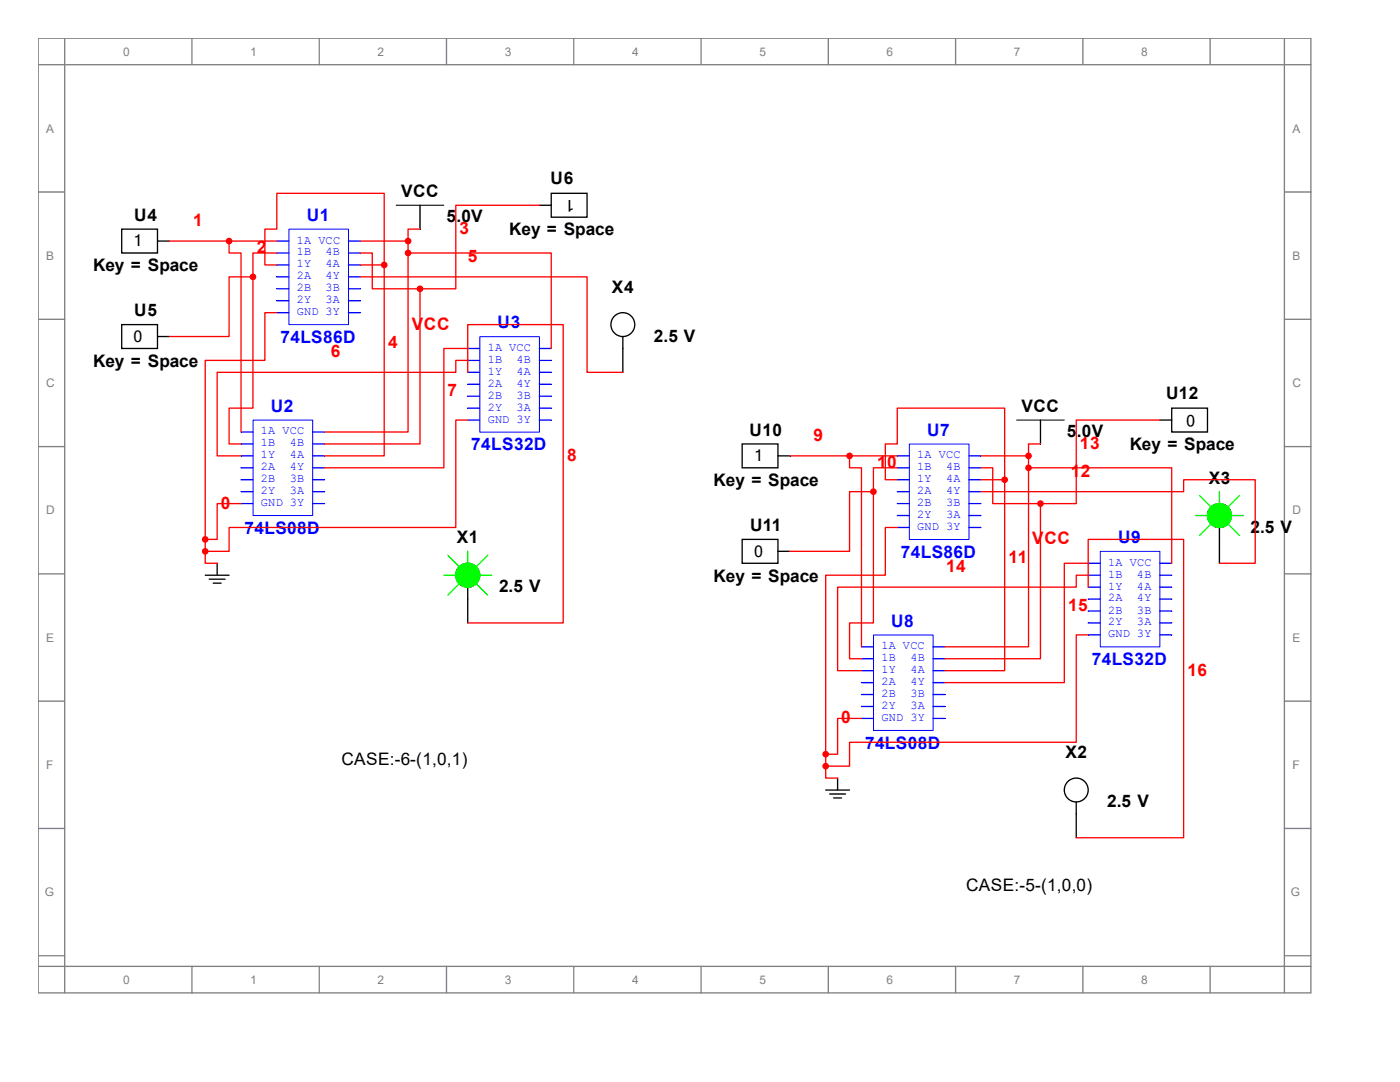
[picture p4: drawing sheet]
<svg xmlns="http://www.w3.org/2000/svg" width="279mm" height="216mm" viewBox="0 0 279 216" stroke-linecap="round" stroke-linejoin="round" font-family="sans-serif">
<g fill="none" stroke="#808080" stroke-width=".26">
<path d="M7.6 7.6h254v190.5h-254zM7.6 12.9h254M12.9 7.6v190.5M38.3 7.6v5.3M63.7 7.6v5.3M89.1 7.6v5.3M114.5 7.6v5.3M139.9 7.6v5.3M165.3 7.6v5.3M190.7 7.6v5.3M216.1 7.6v5.3M241.5 7.6v5.3"/>
<path d="M256.3 7.6v190.5M7.6 38.3h5.3M256.3 38.3h5.3M7.6 63.7h5.3M256.3 63.7h5.3M7.6 89.1h5.3M256.3 89.1h5.3M7.6 114.5h5.3M256.3 114.5h5.3M7.6 139.9h5.3M256.3 139.9h5.3M7.6 165.3h5.3"/>
<path d="M256.3 165.3h5.3M7.6 190.7h5.3M7.6 192.8h254M38.3 192.8v5.3M63.7 192.8v5.3M89.1 192.8v5.3M114.5 192.8v5.3M139.9 192.8v5.3M165.3 192.8v5.3M190.7 192.8v5.3M216.1 192.8v5.3M241.5 192.8v5.3"/>
<path d="M256.3 190.7h5.3"/>
</g>
<path d="M57.7 45.7h11.9v19.1h-11.9z" fill="none" stroke="#00f" stroke-width=".2"/>
<path d="M55.2 48.1h2.4" fill="none" stroke="#00f" stroke-width=".26"/>
<path d="M55.2 50.5h2.4" fill="none" stroke="#00f" stroke-width=".26"/>
<path d="M55.2 52.9h2.4" fill="none" stroke="#00f" stroke-width=".26"/>
<path d="M55.2 55.2h2.4" fill="none" stroke="#00f" stroke-width=".26"/>
<path d="M55.2 57.6h2.4" fill="none" stroke="#00f" stroke-width=".26"/>
<path d="M55.2 60h2.4" fill="none" stroke="#00f" stroke-width=".26"/>
<path d="M55.2 62.4h2.4" fill="none" stroke="#00f" stroke-width=".26"/>
<path d="M69.5 62.4h2.4" fill="none" stroke="#00f" stroke-width=".26"/>
<path d="M69.5 60h2.4" fill="none" stroke="#00f" stroke-width=".26"/>
<path d="M69.5 57.6h2.4" fill="none" stroke="#00f" stroke-width=".26"/>
<path d="M69.5 55.2h2.4" fill="none" stroke="#00f" stroke-width=".26"/>
<path d="M69.5 52.9h2.4" fill="none" stroke="#00f" stroke-width=".26"/>
<path d="M69.5 50.5h2.4" fill="none" stroke="#00f" stroke-width=".26"/>
<path d="M69.5 48.1h2.4" fill="none" stroke="#00f" stroke-width=".26"/>
<path d="M50.5 83.8h11.9v19.1h-11.9z" fill="none" stroke="#00f" stroke-width=".2"/>
<path d="M48.1 86.2h2.4" fill="none" stroke="#00f" stroke-width=".26"/>
<path d="M48.1 88.6h2.4" fill="none" stroke="#00f" stroke-width=".26"/>
<path d="M48.1 91h2.4" fill="none" stroke="#00f" stroke-width=".26"/>
<path d="M48.1 93.3h2.4" fill="none" stroke="#00f" stroke-width=".26"/>
<path d="M48.1 95.7h2.4" fill="none" stroke="#00f" stroke-width=".26"/>
<path d="M48.1 98.1h2.4" fill="none" stroke="#00f" stroke-width=".26"/>
<path d="M48.1 100.5h2.4" fill="none" stroke="#00f" stroke-width=".26"/>
<path d="M62.4 100.5h2.4" fill="none" stroke="#00f" stroke-width=".26"/>
<path d="M62.4 98.1h2.4" fill="none" stroke="#00f" stroke-width=".26"/>
<path d="M62.4 95.7h2.4" fill="none" stroke="#00f" stroke-width=".26"/>
<path d="M62.4 93.3h2.4" fill="none" stroke="#00f" stroke-width=".26"/>
<path d="M62.4 91h2.4" fill="none" stroke="#00f" stroke-width=".26"/>
<path d="M62.4 88.6h2.4" fill="none" stroke="#00f" stroke-width=".26"/>
<path d="M62.4 86.2h2.4" fill="none" stroke="#00f" stroke-width=".26"/>
<path d="M95.8 67.2h11.9v19h-11.9z" fill="none" stroke="#00f" stroke-width=".2"/>
<path d="M93.3 69.5h2.4" fill="none" stroke="#00f" stroke-width=".26"/>
<path d="M93.3 71.9h2.4" fill="none" stroke="#00f" stroke-width=".26"/>
<path d="M93.3 74.3h2.4" fill="none" stroke="#00f" stroke-width=".26"/>
<path d="M93.3 76.7h2.4" fill="none" stroke="#00f" stroke-width=".26"/>
<path d="M93.3 79.1h2.4" fill="none" stroke="#00f" stroke-width=".26"/>
<path d="M93.3 81.4h2.4" fill="none" stroke="#00f" stroke-width=".26"/>
<path d="M93.3 83.8h2.4" fill="none" stroke="#00f" stroke-width=".26"/>
<path d="M107.6 83.8h2.4" fill="none" stroke="#00f" stroke-width=".26"/>
<path d="M107.6 81.4h2.4" fill="none" stroke="#00f" stroke-width=".26"/>
<path d="M107.6 79.1h2.4" fill="none" stroke="#00f" stroke-width=".26"/>
<path d="M107.6 76.7h2.4" fill="none" stroke="#00f" stroke-width=".26"/>
<path d="M107.6 74.3h2.4" fill="none" stroke="#00f" stroke-width=".26"/>
<path d="M107.6 71.9h2.4" fill="none" stroke="#00f" stroke-width=".26"/>
<path d="M107.6 69.5h2.4" fill="none" stroke="#00f" stroke-width=".26"/>
<path d="M110 38.6h7.2v4.7h-7.2zM24.3 45.7h7.1v4.8h-7.1zM31.4 48.1h2.4M83.8 41v4.7M107.6 41h2.4M24.3 64.8h7.1v4.7h-7.1zM31.4 67.2h2.4M41 114.8h4.7M41.8 115.6h3.1M42.5 116.4h1.6M43.3 112.4v2.4" fill="none" stroke="#000" stroke-width=".26"/>
<path d="M79.1 41h9.5" fill="none" stroke="#000" stroke-width=".2"/>
<g fill="#f00" stroke="#f00" stroke-width=".26">
<circle cx="45.7" cy="48.1" r=".53"/>
<circle cx="83.8" cy="57.6" r=".53"/>
<circle cx="76.7" cy="52.9" r=".53"/>
<circle cx="50.5" cy="55.2" r=".53"/>
<circle cx="41" cy="107.6" r=".53"/>
<circle cx="41" cy="110" r=".53"/>
<circle cx="81.4" cy="50.5" r=".53"/>
<circle cx="81.4" cy="48.1" r=".53"/>
</g>
<g fill="none" stroke="#f00" stroke-width=".26">
<path d="M33.8 48.1h21.4M45.7 48.1v2.4h2.4v35.7M50.5 55.2v26.2h-4.8v7.2h2.4M50.5 55.2h-4.8v12h-11.9M55.2 52.9h-2.3v-7.2h2.3v-7.1h21.5v14.3M55.2 50.5h-4.7v4.7M71.9 50.5h2.4v7.1h9.5M71.9 48.1h9.5M71.9 52.9h4.8M76.7 52.9v38.1h-11.9M81.4 50.5v35.7h-16.6M81.4 50.5h28.6v19"/>
<path d="M81.4 48.1v2.4M83.8 57.6v31h-19M83.8 45.7h-2.4v2.4M107.6 41h-16.6v16.6h-7.2M93.3 71.9h-2.3v2.4h-47.7v16.7h4.8M93.3 69.5h-4.7v23.8h-23.8M93.3 83.8h-2.3v21.5h-45.3v4.7h-4.7M41 110v2.4h2.3M48.1 100.5h-4.8v7.1h-2.3v2.4"/>
</g>
<path d="M181.5 88.6h11.9v19.1h-11.9z" fill="none" stroke="#00f" stroke-width=".2"/>
<path d="M179.1 91h2.4" fill="none" stroke="#00f" stroke-width=".26"/>
<path d="M179.1 93.3h2.4" fill="none" stroke="#00f" stroke-width=".26"/>
<path d="M179.1 95.7h2.4" fill="none" stroke="#00f" stroke-width=".26"/>
<path d="M179.1 98.1h2.4" fill="none" stroke="#00f" stroke-width=".26"/>
<path d="M179.1 100.5h2.4" fill="none" stroke="#00f" stroke-width=".26"/>
<path d="M179.1 102.9h2.4" fill="none" stroke="#00f" stroke-width=".26"/>
<path d="M179.1 105.3h2.4" fill="none" stroke="#00f" stroke-width=".26"/>
<path d="M193.4 105.3h2.3" fill="none" stroke="#00f" stroke-width=".26"/>
<path d="M193.4 102.9h2.3" fill="none" stroke="#00f" stroke-width=".26"/>
<path d="M193.4 100.5h2.3" fill="none" stroke="#00f" stroke-width=".26"/>
<path d="M193.4 98.1h2.3" fill="none" stroke="#00f" stroke-width=".26"/>
<path d="M193.4 95.7h2.3" fill="none" stroke="#00f" stroke-width=".26"/>
<path d="M193.4 93.3h2.3" fill="none" stroke="#00f" stroke-width=".26"/>
<path d="M193.4 91h2.3" fill="none" stroke="#00f" stroke-width=".26"/>
<path d="M174.3 126.7h11.9v19.1h-11.9z" fill="none" stroke="#00f" stroke-width=".2"/>
<path d="M171.9 129.1h2.4" fill="none" stroke="#00f" stroke-width=".26"/>
<path d="M171.9 131.4h2.4" fill="none" stroke="#00f" stroke-width=".26"/>
<path d="M171.9 133.8h2.4" fill="none" stroke="#00f" stroke-width=".26"/>
<path d="M171.9 136.2h2.4" fill="none" stroke="#00f" stroke-width=".26"/>
<path d="M171.9 138.6h2.4" fill="none" stroke="#00f" stroke-width=".26"/>
<path d="M171.9 141h2.4" fill="none" stroke="#00f" stroke-width=".26"/>
<path d="M171.9 143.4h2.4" fill="none" stroke="#00f" stroke-width=".26"/>
<path d="M186.2 143.4h2.4" fill="none" stroke="#00f" stroke-width=".26"/>
<path d="M186.2 141h2.4" fill="none" stroke="#00f" stroke-width=".26"/>
<path d="M186.2 138.6h2.4" fill="none" stroke="#00f" stroke-width=".26"/>
<path d="M186.2 136.2h2.4" fill="none" stroke="#00f" stroke-width=".26"/>
<path d="M186.2 133.8h2.4" fill="none" stroke="#00f" stroke-width=".26"/>
<path d="M186.2 131.4h2.4" fill="none" stroke="#00f" stroke-width=".26"/>
<path d="M186.2 129.1h2.4" fill="none" stroke="#00f" stroke-width=".26"/>
<path d="M219.6 110h11.9v19.1h-11.9z" fill="none" stroke="#00f" stroke-width=".2"/>
<path d="M217.2 112.4h2.4" fill="none" stroke="#00f" stroke-width=".26"/>
<path d="M217.2 114.8h2.4" fill="none" stroke="#00f" stroke-width=".26"/>
<path d="M217.2 117.2h2.4" fill="none" stroke="#00f" stroke-width=".26"/>
<path d="M217.2 119.5h2.4" fill="none" stroke="#00f" stroke-width=".26"/>
<path d="M217.2 121.9h2.4" fill="none" stroke="#00f" stroke-width=".26"/>
<path d="M217.2 124.3h2.4" fill="none" stroke="#00f" stroke-width=".26"/>
<path d="M217.2 126.7h2.4" fill="none" stroke="#00f" stroke-width=".26"/>
<path d="M231.5 126.7h2.3" fill="none" stroke="#00f" stroke-width=".26"/>
<path d="M231.5 124.3h2.3" fill="none" stroke="#00f" stroke-width=".26"/>
<path d="M231.5 121.9h2.3" fill="none" stroke="#00f" stroke-width=".26"/>
<path d="M231.5 119.5h2.3" fill="none" stroke="#00f" stroke-width=".26"/>
<path d="M231.5 117.2h2.3" fill="none" stroke="#00f" stroke-width=".26"/>
<path d="M231.5 114.8h2.3" fill="none" stroke="#00f" stroke-width=".26"/>
<path d="M231.5 112.4h2.3" fill="none" stroke="#00f" stroke-width=".26"/>
<g fill="none" stroke="#000" stroke-width=".26">
<path d="M124.3 67.2v7.1M148.1 88.6h7.2v4.7h-7.2zM155.3 91h2.3M207.6 83.8v4.8M231.5 83.8h2.3M233.8 81.4h7.2v4.8h-7.2zM93.3 117.2v7.1M148.1 107.6h7.2v4.8h-7.2zM155.3 110h2.3M243.4 105.3v7.1M164.8 157.6h4.7M165.6 158.4h3.2"/>
<path d="M166.4 159.2h1.6M167.2 155.3v2.3M214.8 160v7.2"/>
<circle cx="124.3" cy="64.8" r="2.38"/>
<circle cx="93.3" cy="114.8" r="2.38"/>
<circle cx="243.4" cy="102.9" r="2.38"/>
<circle cx="214.8" cy="157.6" r="2.38"/>
</g>
<path d="M202.9 83.8h9.5" fill="none" stroke="#000" stroke-width=".2"/>
<g fill="#f00" stroke="#f00" stroke-width=".26">
<circle cx="169.5" cy="91" r=".53"/>
<circle cx="207.6" cy="100.5" r=".53"/>
<circle cx="200.5" cy="95.7" r=".53"/>
<circle cx="174.3" cy="98.1" r=".53"/>
<circle cx="164.8" cy="150.5" r=".53"/>
<circle cx="164.8" cy="152.9" r=".53"/>
<circle cx="205.3" cy="93.3" r=".53"/>
<circle cx="205.3" cy="91" r=".53"/>
</g>
<g fill="none" stroke="#f00" stroke-width=".26">
<path d="M71.9 55.2h45.3v19.1h7.1M55.2 62.4h-2.3v9.5h-11.9v35.7M93.3 74.3v-9.5h19.1v59.5h-19.1M157.6 91h21.5M169.5 91v2.3h2.4v35.8M174.3 98.1v26.2h-4.8v7.1h2.4M174.3 98.1h-4.8v11.9h-11.9M179.1 95.7h-2.4v-7.1h2.4v-7.2h21.4v14.3M179.1 93.3h-4.8v4.8M195.7 93.3h2.4v7.2h9.5M195.7 98.1h40.5v-2.4h14.3v16.7h-7.1M195.7 91h9.6"/>
<path d="M195.7 95.7h4.8M200.5 95.7v38.1h-11.9M205.3 93.3v35.8h-16.7M205.3 93.3h28.5v19.1M205.3 91v2.3M207.6 88.6h-2.3v2.4M231.5 83.8h-16.7v16.7h-7.2M179.1 105.3h-2.4v9.5h-11.9v35.7M207.6 100.5v30.9h-19M217.2 114.8h-2.4v2.4h-47.6v16.6h4.7M217.2 112.4h-4.8v23.8h-23.8M217.2 117.2v-9.6h19v59.6h-21.4"/>
<path d="M217.2 126.7h-2.4v21.4h-45.3v4.8h-4.7M164.8 152.9v2.4h2.4M164.8 150.5v2.4M171.9 143.4h-4.7v7.1h-2.4"/>
</g>
<g fill="none" stroke="#0f0" stroke-width=".26">
<path d="M239.4 98.9l2.4 2.4M243.4 98.1v2.4M247.3 98.9l-2.3 2.4M88.6 114.8h2.4M89.4 110.8l2.4 2.4M91.8 116.4l-2.4 2.3M93.3 110v2.4M94.9 116.4l2.4 2.3M95.7 114.8h2.4M97.3 110.8l-2.4 2.4M238.6 102.9h2.4M241.8 104.5l-2.4 2.3"/>
<path d="M245 104.5l2.3 2.3M245.7 102.9h2.4"/>
</g>
<g fill="#0f0" stroke="#0f0" stroke-width=".26">
<circle cx="93.3" cy="114.8" r="2.38"/>
<circle cx="243.4" cy="102.9" r="2.38"/>
</g>
<g font-size="3.4">
<text x="80.1" y="39.3">VCC</text>
<text x="109.9" y="36.7">U6</text>
<text x="26.8" y="44.1">U4</text>
<text x="89.1" y="44.4">5.0V</text>
<text x="101.6" y="47">Key = Space</text>
<text x="18.6" y="54.1">Key = Space</text>
<text x="122.1" y="58.4">X4</text>
<text x="26.8" y="63.1">U5</text>
<text x="130.5" y="68.2">2.5 V</text>
<text x="18.6" y="73.2">Key = Space</text>
<text x="203.9" y="82.2">VCC</text>
<text x="232.7" y="79.5">U12</text>
<text x="149.6" y="87">U10</text>
<text x="212.9" y="87.2">5.0V</text>
<text x="225.5" y="89.9">Key = Space</text>
<text x="142.4" y="97">Key = Space</text>
<text x="241.2" y="96.5">X3</text>
<text x="149.7" y="106">U11</text>
<text x="249.6" y="106.3">2.5 V</text>
<text x="91.2" y="108.4">X1</text>
<text x="99.6" y="118.2">2.5 V</text>
<text x="142.4" y="116">Key = Space</text>
<text x="68.2" y="152.6">CASE:-6-(1,0,1)</text>
<text x="212.6" y="151.3">X2</text>
<text x="221" y="161">2.5 V</text>
<text x="192.8" y="177.7">CASE:-5-(1,0,0)</text>
</g>
<g font-size="3.4" fill="#f00">
<text x="38.5" y="45.1">1</text>
<text x="91.7" y="46.7">3</text>
<text x="51.2" y="50.4">2</text>
<text x="93.3" y="52.3">5</text>
<text x="82.2" y="65.8">VCC</text>
<text x="66" y="71.3">6</text>
<text x="77.5" y="69.5">4</text>
<text x="89.3" y="79">7</text>
<text x="162.3" y="88">9</text>
<text x="215.5" y="89.6">13</text>
<text x="113.2" y="92">8</text>
<text x="175" y="93.3">10</text>
<text x="213.7" y="95.2">12</text>
<text x="44.1" y="101.5">0</text>
<text x="201.3" y="112.4">11</text>
<text x="206" y="108.6">VCC</text>
<text x="188.8" y="114.2">14</text>
<text x="213.1" y="121.9">15</text>
<text x="237" y="134.8">16</text>
<text x="167.9" y="144.4">0</text>
</g>
<g font-size="3.4" fill="#00f">
<text x="61.2" y="44.1">U1</text>
<text x="99.3" y="65.5">U3</text>
<text x="56" y="68.4">74LS86D</text>
<text x="54" y="82.2">U2</text>
<text x="94.1" y="89.9">74LS32D</text>
<text x="185" y="87">U7</text>
<text x="48.8" y="106.5">74LS08D</text>
<text x="179.8" y="111.3">74LS86D</text>
<text x="223.1" y="108.4">U9</text>
<text x="177.8" y="125.1">U8</text>
<text x="217.9" y="132.7">74LS32D</text>
<text x="172.6" y="149.4">74LS08D</text>
</g>
<g font-size="3.2">
<text x="114.7" y="39.9" transform="rotate(-180 114.7 39.9)">1</text>
<text x="26.7" y="49.1">1</text>
<text x="26.7" y="68.2">0</text>
<text x="238.6" y="82.8" transform="rotate(-180 238.6 82.8)">0</text>
<text x="150.5" y="92">1</text>
<text x="150.5" y="111.1">0</text>
</g>
<g font-size="2.4" fill="#808080">
<text x="24.6" y="11.1">0</text>
<text x="50" y="11.1">1</text>
<text x="75.4" y="11.1">2</text>
<text x="100.8" y="11.1">3</text>
<text x="126.2" y="11.1">4</text>
<text x="151.6" y="11.1">5</text>
<text x="177" y="11.1">6</text>
<text x="202.4" y="11.1">7</text>
<text x="227.8" y="11.1">8</text>
<text x="9.2" y="26.5">A</text>
<text x="257.9" y="26.5">A</text>
<text x="9.2" y="51.9">B</text>
<text x="257.9" y="51.9">B</text>
<text x="9.2" y="77.3">C</text>
<text x="257.9" y="77.3">C</text>
<text x="9.2" y="102.7">D</text>
<text x="257.9" y="102.7">D</text>
<text x="9.2" y="128.1">E</text>
<text x="257.9" y="128.1">E</text>
<text x="9.2" y="153.5">F</text>
<text x="257.9" y="153.5">F</text>
<text x="8.9" y="178.9">G</text>
<text x="257.6" y="178.9">G</text>
<text x="24.6" y="196.3">0</text>
<text x="50" y="196.3">1</text>
<text x="75.4" y="196.3">2</text>
<text x="100.8" y="196.3">3</text>
<text x="126.2" y="196.3">4</text>
<text x="151.6" y="196.3">5</text>
<text x="177" y="196.3">6</text>
<text x="202.4" y="196.3">7</text>
<text x="227.8" y="196.3">8</text>
</g>
<g font-size="2.4" fill="#00f">
<text x="59.2" y="48.6">1A VCC</text>
<text x="59.2" y="51">1B</text>
<text x="59.2" y="53.3">1Y</text>
<text x="65" y="53.3">4A</text>
<text x="65" y="51">4B</text>
<text x="59.2" y="55.8">2A</text>
<text x="59.2" y="58.1">2B</text>
<text x="65" y="58.1">3B</text>
<text x="65" y="55.8">4Y</text>
<text x="59.2" y="60.5">2Y</text>
<text x="59.2" y="62.9">GND 3Y</text>
<text x="65" y="60.5">3A</text>
<text x="97.3" y="70">1A VCC</text>
<text x="97.3" y="72.4">1B</text>
<text x="97.3" y="74.8">1Y</text>
<text x="97.3" y="77.2">2A</text>
<text x="103.1" y="77.2">4Y</text>
<text x="103.1" y="74.8">4A</text>
<text x="103.1" y="72.4">4B</text>
<text x="97.3" y="79.5">2B</text>
<text x="97.3" y="81.9">2Y</text>
<text x="103.1" y="81.9">3A</text>
<text x="103.1" y="79.5">3B</text>
<text x="52.1" y="86.7">1A VCC</text>
<text x="52.1" y="89.1">1B</text>
<text x="57.9" y="89.1">4B</text>
<text x="97.3" y="84.3">GND 3Y</text>
<text x="52.1" y="91.4">1Y</text>
<text x="52.1" y="93.9">2A</text>
<text x="57.9" y="93.9">4Y</text>
<text x="57.9" y="91.4">4A</text>
<text x="183" y="91.4">1A VCC</text>
<text x="183" y="93.9">1B</text>
<text x="188.8" y="93.9">4B</text>
<text x="52.1" y="96.2">2B</text>
<text x="52.1" y="98.6">2Y</text>
<text x="52.1" y="101">GND 3Y</text>
<text x="57.9" y="98.6">3A</text>
<text x="57.9" y="96.2">3B</text>
<text x="183" y="96.2">1Y</text>
<text x="183" y="98.6">2A</text>
<text x="183" y="101">2B</text>
<text x="188.8" y="101">3B</text>
<text x="188.8" y="98.6">4Y</text>
<text x="188.8" y="96.2">4A</text>
<text x="183" y="103.4">2Y</text>
<text x="183" y="105.7">GND 3Y</text>
<text x="188.8" y="103.4">3A</text>
<text x="221.1" y="112.9">1A VCC</text>
<text x="221.1" y="115.3">1B</text>
<text x="221.1" y="117.6">1Y</text>
<text x="226.9" y="117.6">4A</text>
<text x="226.9" y="115.3">4B</text>
<text x="221.1" y="120">2A</text>
<text x="221.1" y="122.4">2B</text>
<text x="221.1" y="124.8">2Y</text>
<text x="226.9" y="124.8">3A</text>
<text x="226.9" y="122.4">3B</text>
<text x="226.9" y="120">4Y</text>
<text x="175.9" y="129.5">1A VCC</text>
<text x="175.9" y="132">1B</text>
<text x="181.7" y="132">4B</text>
<text x="221.1" y="127.2">GND 3Y</text>
<text x="175.9" y="134.3">1Y</text>
<text x="175.9" y="136.7">2A</text>
<text x="181.7" y="136.7">4Y</text>
<text x="181.7" y="134.3">4A</text>
<text x="175.9" y="139.1">2B</text>
<text x="175.9" y="141.5">2Y</text>
<text x="175.9" y="143.8">GND 3Y</text>
<text x="181.7" y="141.5">3A</text>
<text x="181.7" y="139.1">3B</text>
</g>
</svg>
